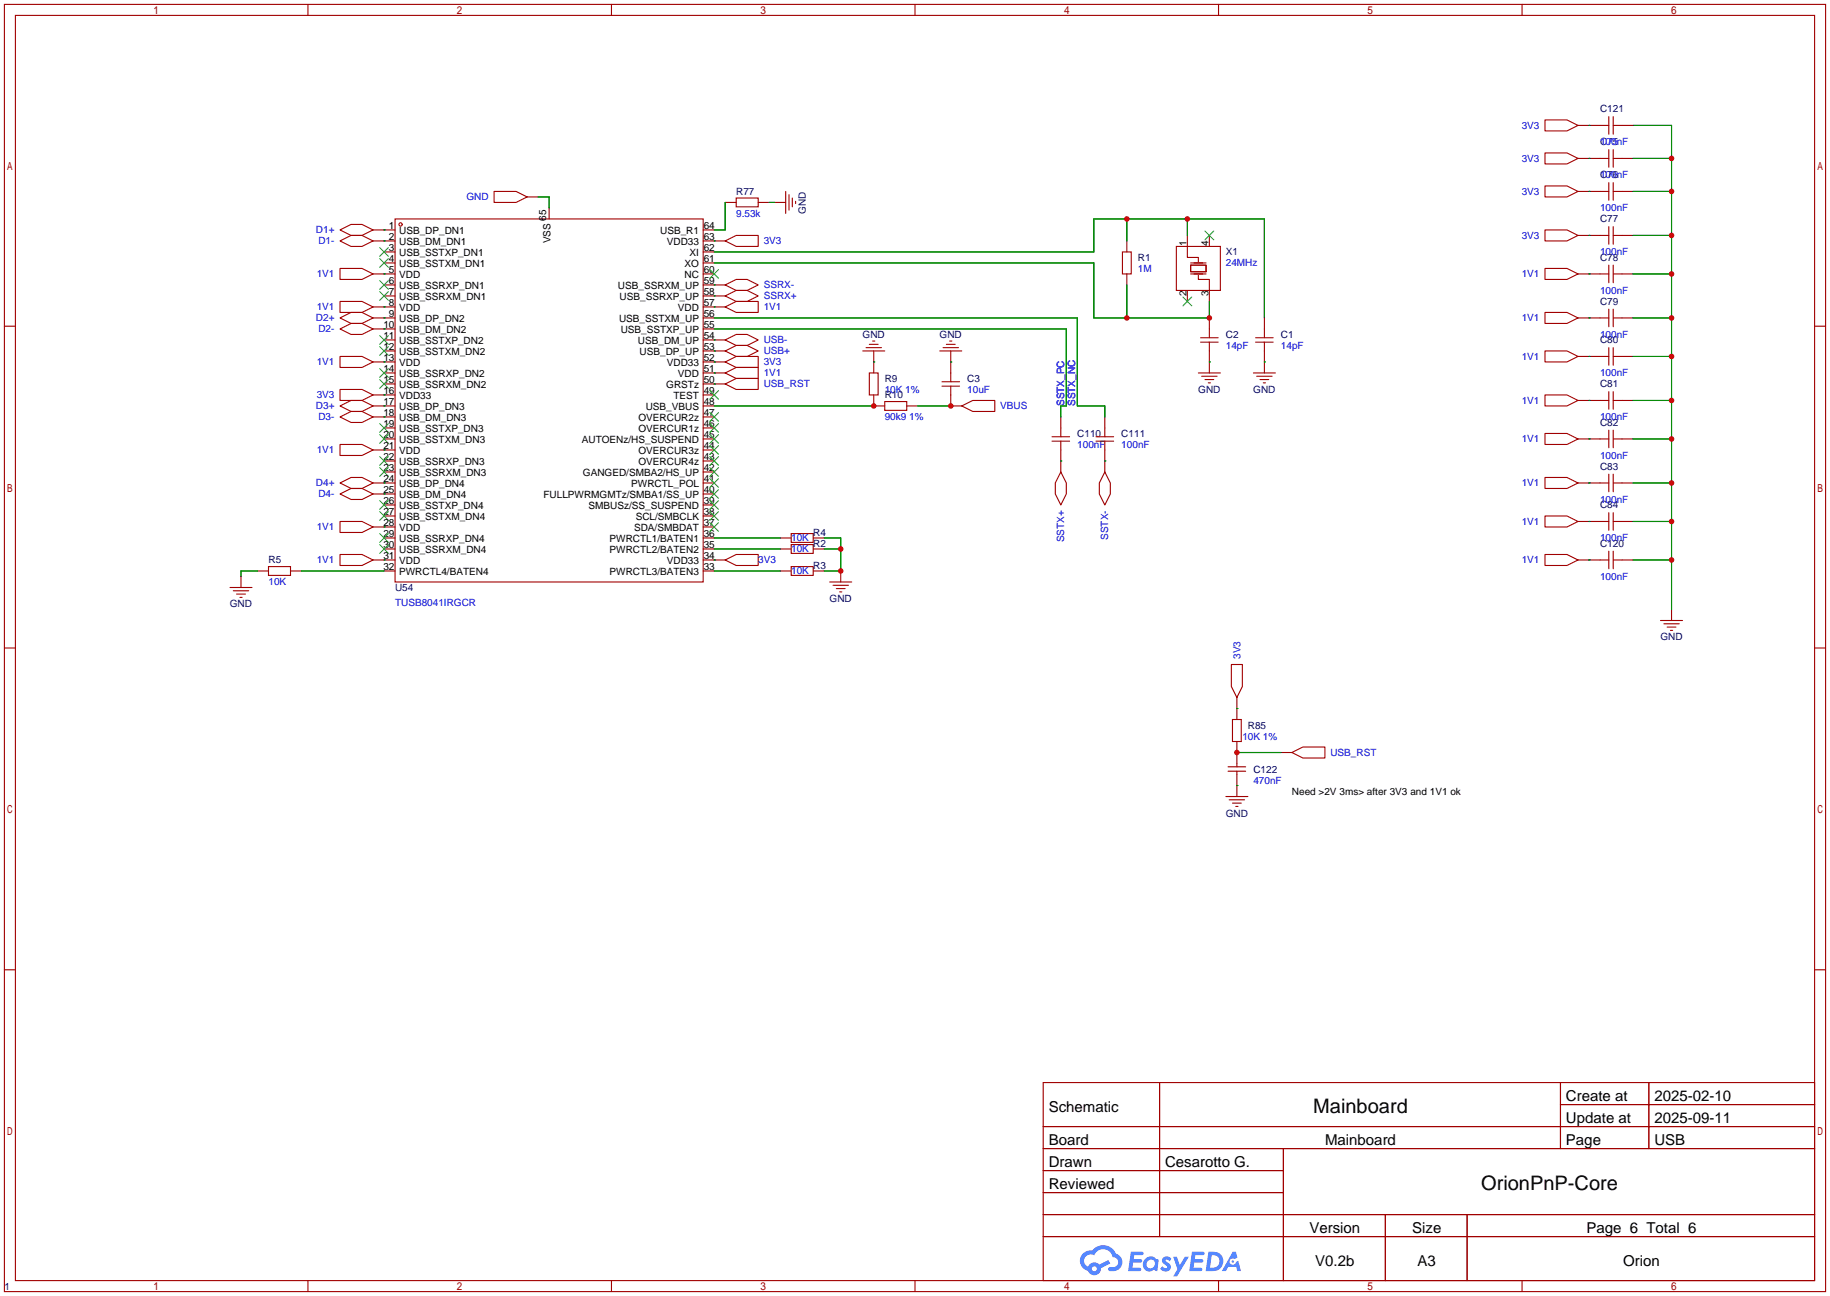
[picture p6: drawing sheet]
<svg xmlns="http://www.w3.org/2000/svg" width="422mm" height="299mm" viewBox="0 0 422 299" stroke-linecap="round" stroke-linejoin="round" font-family="sans-serif">
<g fill="none" stroke="#a10000" stroke-width=".25">
<path d="M1 1h420.4v297.2h-420.4zM3.6 3.6h415.2v292.1h-415.2zM71.1 1v2.6M141.1 1v2.6M211.2 1v2.6M281.3 1v2.6M351.3 1v2.6M1 75.3h2.6M418.8 75.3h2.6M1 149.6h2.6M418.8 149.6h2.6M1 223.9h2.6"/>
<path d="M418.8 223.9h2.6M240.8 249.9h178v45.8h-178zM267.7 249.9v35.6M360.2 249.9v15.3M360.2 255h58.6M380.6 249.9v15.3M240.8 260.1h178M240.8 265.2h178M240.8 270.3h55.4M240.8 275.3h55.4M296.2 265.2v30.5M71.1 295.7v2.5"/>
<path d="M141.1 295.7v2.5M211.2 295.7v2.5M240.8 280.4h178M240.8 285.5h178M281.3 295.7v2.5M319.8 280.4v15.3M338.6 280.4v15.3M351.3 295.7v2.5"/>
</g>
<g fill="#5487ff">
<path d="M268.5 290.3a1.3 1.3 0 0 1 1.9 .3l-.4 .6a.54 .54 0 0 0-1-.2l.2 .2a1.28 1.28 0 0 1 .8 2 1.53 1.53 0 0 1-2.2-.3l.5-.6 .8 .5a.31 .31 0 0 0 .3-.3 .31 .31 0 0 0-.2-.3 1.12 1.12 0 0 1-.7-1.9z"/>
<path d="M270.8 290.2h.8l.7 1.9 1.2-1.9h.9l-2.7 4.5h-.9l1-1.7z"/>
<path d="M261 289h2.3a.46 .46 0 0 1 .5 .1 .46 .46 0 0 1 .1 .5l-.3 .2h-1.8l-.1 .9h1.6a.4 .4 0 0 1 .3 .4 .4 .4 0 0 1-.4 .4h-1.6l-.2 1.2h1.4a.46 .46 0 0 1 .5 .1 .46 .46 0 0 1 .1 .5l-.4 .2h-2.6z"/>
<path d="M275.1 289h2.3a.47 .47 0 0 1 .5 .1 .47 .47 0 0 1 .1 .5l-.3 .2h-1.8l-.1 .9h1.6a.4 .4 0 0 1 .4 .4 .4 .4 0 0 1-.5 .4h-1.6l-.2 1.2h1.4a.46 .46 0 0 1 .5 .1 .46 .46 0 0 1 .1 .5l-.4 .2h-2.6z"/>
<path d="M284.5 289h.8l.3 1.3-.6 .4a.75 .75 0 0 0-1.1 .3 .75 .75 0 0 0 .5 1 .75 .75 0 0 0 .9-.6l.5-.3 .6 2.4h-.8l-.3-1h-1.8l-.5 1h-1z"/>
<path d="M278.9 289l-.6 4.5h1.4a2.27 2.27 0 0 0 2.7-2.3 2.27 2.27 0 0 0-2.7-2.2zM279.7 289.8a1.5 1.5 0 0 1 1.8 1.5 1.5 1.5 0 0 1-1.9 1.4h-.3z"/>
<path d="M264.4 290.6a1.6 1.6 0 0 0-.4 2.3 1.6 1.6 0 0 0 2.3 .2l.8 .4 .3-2.5-.1-.3h-.5a1.58 1.58 0 0 0-2.4-.1zM265 291.1a.99 .99 0 0 1 1.6 .6 .99 .99 0 0 1-1.3 1.1 .98 .98 0 0 1-.3-1.7z"/>
<path d="M250 289.4a2.37 2.37 0 0 0 1.1 4 1.54 1.54 0 0 0 1.8 1 1.54 1.54 0 0 0 1.2-1.6l2.2-1.1-.5-.8-2.1 1.1a1.57 1.57 0 0 0-2.6 .4 1.5 1.5 0 0 1-.7-2.1 1.5 1.5 0 0 1 2.2-.5 2.23 2.23 0 0 1 2.3-1.4 2.23 2.23 0 0 1 1.9 1.8 1.16 1.16 0 0 1 1.3 1.1 1.16 1.16 0 0 1-1.1 1.3h-.7a.47 .47 0 0 0-.5 .3 .47 .47 0 0 0 .4 .6 2.14 2.14 0 0 0 2.7-1.4 2.14 2.14 0 0 0-1.3-2.7 3.2 3.2 0 0 0-5.5-.7l-1.1 .1zM252 292.9a.6 .6 0 0 1 1.2 0 .6 .6 0 0 1-1.2 0z"/>
<circle cx="284.6" cy="291.3" r=".28"/>
</g>
<g fill="none" stroke="#a10000" stroke-width=".25">
<path d="M356.6 35.3h5.1l2.5 1.3-2.5 1.2h-5.1zM356.6 27.7h5.1l2.5 1.3-2.5 1.2h-5.1zM364.2 36.6h7.1M364.2 29h7.1M371.3 26.9v4.1M371.3 34.5v4.1M372.4 36.6h4.5M372.4 26.9v4.1M372.4 34.5v4.1M372.4 29h4.5M78.5 55.6l2.5-1.2h2.6l2.5 1.2-2.5 1.3h-2.6zM78.5 53.1l2.5-1.3h2.6l2.5 1.3-2.5 1.3h-2.6z"/>
<path d="M86.1 53.1h5.1M86.1 55.6h5.1M88.6 58.2h2.6M91.2 50.5h71.1v83.9h-71.1zM114 44.2h5.1l2.6 1.3-2.6 1.2h-5.1zM121.7 45.5h2.5M126.7 48v2.5M162.3 53.1h2.5M162.3 55.6h5.1M162.3 58.2h2.5M167.4 55.6l2.5-1.2h5.1v2.5h-5.1zM167.4 46.7h2.5"/>
<path d="M169.9 45.7h5.1v2.1h-5.1zM175 46.7h2.5M178.8 46.7h2.6M181.4 44.2v5.1M182.1 45v3.5M182.9 45.7v2.1M183.6 46.5v.5M259.1 58.2h2v5h-2zM260.1 55.6v2.6M271.5 56.9h10.2v10.2h-10.2zM274.1 54.4v5h2.5v1.1M279.1 54.4v2.5"/>
<path d="M356.6 42.9h5.1l2.5 1.3-2.5 1.3h-5.1zM356.6 53.1h5.1l2.5 1.3-2.5 1.2h-5.1zM364.2 44.2h7.1M364.2 54.4h7.1M371.3 42.2v4M371.3 52.3v4.1M372.4 44.2h4.5M372.4 54.4h4.5M372.4 42.2v4M372.4 52.3v4.1M78.5 69.6h5.1l2.5 1.3-2.5 1.2h-5.1zM78.5 62h5.1l2.5 1.2-2.5 1.3h-5.1z"/>
<path d="M78.5 75.9l2.5-1.2h2.6l2.5 1.2-2.5 1.3h-2.6zM78.5 73.4l2.5-1.3h2.6l2.5 1.3-2.5 1.3h-2.6zM86.1 63.2h5.1M86.1 73.4h5.1M86.1 70.9h5.1M86.1 75.9h5.1M88.6 60.7h2.6M88.6 65.8h2.6M88.6 68.3h2.6M88.6 78.5h2.6M162.3 63.2h2.5M162.3 73.4h2.5"/>
<path d="M162.3 60.7h2.5M162.3 65.8h5.1M162.3 68.3h5.1M162.3 70.9h5.1M162.3 75.9h2.5M162.3 78.5h5.1M167.4 70.9l2.5-1.3h5.1v2.5h-5.1zM167.4 68.3l2.5-1.2h2.6l2.5 1.2-2.5 1.3h-2.6zM167.4 65.8l2.5-1.3h2.6l2.5 1.3-2.5 1.3h-2.6zM167.4 78.5l2.5-1.3h2.6l2.5 1.3-2.5 1.3h-2.6zM200.7 79.5h2M201.4 78.7h.5"/>
<path d="M218.4 79.5h2.1M219.2 78.7h.5M260.1 63.2v2.6M274.1 67.1v2.5M274.8 61.2h3.6v1.5h-3.6zM274.8 63.2h3.6M274.8 60.7h3.6M276.6 63.5v1h2.5v5.1M277.1 79h4.1M277.1 78h4.1M279.1 73.4v4.6M279.1 79v7.1"/>
<path d="M289.8 79h4.1M289.8 78h4.1M291.8 73.4v4.6M291.8 79v7.1M356.6 62h5.1l2.5 1.2-2.5 1.3h-5.1zM356.6 72.1h5.1l2.5 1.3-2.5 1.3h-5.1zM364.2 63.2h7.1M364.2 73.4h7.1M371.3 61.2v4.1M371.3 71.4v4M372.4 63.2h4.5M372.4 73.4h4.5"/>
<path d="M372.4 61.2v4.1M372.4 71.4v4M78.5 89.9h5.1l2.5 1.3-2.5 1.3h-5.1zM78.5 96.3l2.5-1.3h2.6l2.5 1.3-2.5 1.2h-2.6zM78.5 93.7l2.5-1.2h2.6l2.5 1.2-2.5 1.3h-2.6zM78.5 82.3h5.1l2.5 1.3-2.5 1.2h-5.1zM86.1 83.6h5.1M86.1 91.2h5.1M86.1 93.7h5.1M86.1 96.3h5.1M88.6 81h2.6M88.6 86.1h2.6"/>
<path d="M88.6 88.6h2.6M88.6 98.8h2.6M162.3 81h5.1M162.3 83.6h5.1M162.3 86.1h5.1M162.3 88.6h5.1M162.3 91.2h2.5M162.3 93.7h2.5M162.3 96.3h2.5M162.3 98.8h2.5M167.4 81l2.5-1.2h2.6l2.5 1.2-2.5 1.3h-2.6zM167.4 83.6l2.5-1.3h5.1v2.5h-5.1z"/>
<path d="M167.4 86.1l2.5-1.3h5.1v2.6h-5.1zM167.4 88.6l2.5-1.2h5.1v2.5h-5.1zM199.1 81h5.1M199.9 80.3h3.6M200.7 86.1h2v5.1h-2zM201.7 91.2v2.5h2.5M201.7 81v5.1M204.2 92.7h5.1v2h-5.1zM209.3 93.7h2.5M216.9 81h5.1M217.4 89.2h4.1M217.4 88.1h4.1"/>
<path d="M217.7 80.3h3.5M219.5 89.2v4.5h2.5M219.5 81v7.1M222 93.7l2.5-1.2h5.1v2.5h-5.1zM244.9 96.3v4.5M255 96.3v4.5M276.6 86.1h5.1M277.4 86.9h3.5M278.1 87.6h2.1M278.9 88.4h.5M289.3 86.1h5.1M290.1 86.9h3.5"/>
<path d="M290.8 87.6h2.1M291.6 88.4h.5M356.6 81h5.1l2.5 1.3-2.5 1.3h-5.1zM356.6 91.2h5.1l2.5 1.3-2.5 1.2h-5.1zM364.2 82.3h7.1M364.2 92.5h7.1M371.3 80.3v4M371.3 90.4v4.1M371.3 99.3v4.1M372.4 82.3h4.5M372.4 92.5h4.5M372.4 80.3v4"/>
<path d="M372.4 90.4v4.1M372.4 99.3v4.1M78.5 102.6h5.1l2.5 1.3-2.5 1.3h-5.1zM78.5 114l2.5-1.2h2.6l2.5 1.2-2.5 1.3h-2.6zM78.5 111.5l2.5-1.3h2.6l2.5 1.3-2.5 1.3h-2.6zM86.1 111.5h5.1M86.1 103.9h5.1M86.1 114h5.1M88.6 101.3h2.6M88.6 106.4h2.6M88.6 109h2.6M88.6 116.6h2.6"/>
<path d="M88.6 119.1h2.6M162.3 101.3h2.5M162.3 111.5h2.5M162.3 103.9h2.5M162.3 106.4h2.5M162.3 109h2.5M162.3 114h2.5M162.3 116.6h2.5M162.3 119.1h2.5M242.8 101.9h4.1M242.8 100.8h4.1M244.9 109l1.2 2.5v2.5l-1.2 2.6-1.3-2.6v-2.5z"/>
<path d="M244.9 101.9v7.1M253 101.9h4M253 100.8h4M255 109l1.3 2.5v2.5l-1.3 2.6-1.3-2.6v-2.5zM255 101.9v7.1M356.6 100.1h5.1l2.5 1.2-2.5 1.3h-5.1zM356.6 110.2h5.1l2.5 1.3-2.5 1.3h-5.1zM356.6 119.1h5.1l2.5 1.3-2.5 1.3h-5.1zM364.2 101.3h7.1M364.2 111.5h7.1M371.3 109.5v4M371.3 118.4v4"/>
<path d="M372.4 101.3h4.5M372.4 111.5h4.5M372.4 109.5v4M372.4 118.4v4M53.1 135.6h5.1M53.8 136.4h3.6M54.6 137.2h2M55.4 137.9h.5M55.6 133.1v2.5M59.4 131.8h2.6M62 130.8h5.1v2h-5.1zM67.1 131.8h2.5"/>
<path d="M78.5 128h5.1l2.5 1.3-2.5 1.3h-5.1zM78.5 120.4h5.1l2.5 1.3-2.5 1.2h-5.1zM86.1 121.7h5.1M86.1 129.3h5.1M88.6 124.2h2.6M88.6 126.7h2.6M88.6 131.8h2.6M162.3 121.7h2.5M162.3 124.2h2.5M162.3 126.7h2.5M162.3 129.3h5.1M162.3 131.8h2.5"/>
<path d="M167.4 129.3l2.5-1.3h5.1v2.6h-5.1zM180.1 124.2h2.5M180.1 126.7h2.5M180.1 131.8h2.5M182.6 125.7h5.1v2.1h-5.1zM182.6 130.8h5.1v2h-5.1zM182.6 123.2h5.1v2h-5.1zM187.7 124.2h2.5M187.7 126.7h2.5M187.7 131.8h2.5M191.5 134.4h5.1M192.3 135.1h3.5"/>
<path d="M193 135.9h2.1M193.8 136.7h.5M194.1 131.8v2.6M356.6 128h5.1l2.5 1.3-2.5 1.3h-5.1zM364.2 120.4h7.1M364.2 129.3h7.1M371.3 127.3v4M372.4 120.4h4.5M372.4 127.3v4M372.4 129.3h4.5M284.2 153.4h2.6v5.1l-1.3 2.5-1.3-2.5zM383.3 143.3h5.1"/>
<path d="M384 144h3.6M384.8 144.8h2M385.6 145.5h.5M385.8 140.7v2.6M283.5 178.1h4M283.5 177h4M284.5 166.1h2v5.1h-2zM285.5 161v5.1M285.5 171.2v5.8M285.5 178.1v5.8M295.7 173.7h2.5M298.2 173.7l2.5-1.2h5.1v2.5h-5.1z"/>
<path d="M283 183.9h5M283.7 184.7h3.6M284.5 185.4h2M285.2 186.2h.6"/>
<circle cx="92.5" cy="51.8" r=".38"/>
</g>
<g fill="none" stroke="#008700" stroke-width=".25">
<path d="M366.8 36.6h.1M366.8 29h.1M376.9 36.6h8.9M376.9 29h8.9v111.7M88.6 55.6h.1M88.6 53.1h.1M124.2 45.5h2.5v2.5M164.8 55.6h.1M164.8 58.2h87.7v-7.7h39.3v22.9M167.4 46.7v6.4h-2.6M177.5 46.7h1.3M260.1 50.5v5.1"/>
<path d="M274.1 50.5v3.9M366.8 44.2h.1M366.8 54.4h.1M376.9 44.2h8.9M376.9 54.4h8.9M88.6 63.2h.1M88.6 70.9h.1M88.6 75.9h.1M88.6 73.4h.1M164.8 70.9h.1M164.8 68.3h.1M164.8 65.8h.1"/>
<path d="M164.8 78.5h.1M164.8 73.4h83.9v20.3h6.3v2.6M164.8 60.7h87.7v12.7h26.6v-3.8M164.8 75.9h81.3v17.8h-1.2v2.6M260.1 65.8v7.6M366.8 63.2h.1M366.8 73.4h.1M376.9 63.2h8.9M376.9 73.4h8.9M88.6 96.3h.1M88.6 93.7h.1M88.6 91.2h.1"/>
<path d="M88.6 83.6h.1M164.8 81h.1M164.8 83.6h.1M164.8 86.1h.1M164.8 88.6h.1M164.8 93.7h36.9M201.7 83.6h.1M211.8 93.7h7.7M219.5 83.6h.1M279.1 83.6h.1M291.8 83.6h.1M366.8 82.3h.1"/>
<path d="M366.8 92.5h.1M376.9 82.3h8.9M376.9 92.5h8.9M88.6 111.5h.1M88.6 114h.1M88.6 103.9h.1M244.9 106.4h.1M255 106.4h.1M366.8 101.3h.1M366.8 111.5h.1M376.9 101.3h8.9M376.9 111.5h8.9"/>
<path d="M59.4 131.8h-3.8v1.3M69.6 131.8h19M88.6 121.7h.1M88.6 129.3h.1M164.8 129.3h.1M164.8 131.8h15.3M164.8 126.7h15.3M164.8 124.2h15.3M190.2 124.2h3.9v7.6h-3.9M190.2 126.7h3.9M366.8 120.4h.1M366.8 129.3h.1"/>
<path d="M376.9 120.4h8.9M376.9 129.3h8.9M285.5 163.6h.1M285.5 173.7h10.2M285.5 181.4h.1"/>
</g>
<g fill="none" stroke="#3c3" stroke-width=".25">
<path d="M87.6 57.2l2.1 2M87.6 59.7l2.1 2M89.7 57.2l-2.1 2M89.7 59.7l-2.1 2M278.1 53.3l2.1 2.1M280.2 53.3l-2.1 2.1M87.6 64.8l2.1 2M87.6 67.3l2.1 2M87.6 77.5l2.1 2M89.7 64.8l-2.1 2M89.7 67.3l-2.1 2M89.7 77.5l-2.1 2"/>
<path d="M163.8 62.2l2.1 2.1M165.9 62.2l-2.1 2.1M273 68.6l2.1 2M275.1 68.6l-2.1 2M87.6 80l2.1 2M87.6 85.1l2.1 2M87.6 87.6l2.1 2.1M87.6 97.8l2.1 2M89.7 80l-2.1 2M89.7 85.1l-2.1 2M89.7 87.6l-2.1 2.1M89.7 97.8l-2.1 2"/>
<path d="M163.8 97.8l2.1 2M163.8 95.2l2.1 2.1M163.8 90.2l2.1 2M165.9 97.8l-2.1 2M165.9 95.2l-2.1 2.1M165.9 90.2l-2.1 2M87.6 100.3l2.1 2.1M87.6 105.4l2.1 2M87.6 108l2.1 2M87.6 115.6l2.1 2M87.6 118.1l2.1 2M89.7 100.3l-2.1 2.1"/>
<path d="M89.7 105.4l-2.1 2M89.7 108l-2.1 2M89.7 115.6l-2.1 2M89.7 118.1l-2.1 2M163.8 118.1l2.1 2M163.8 115.6l2.1 2M163.8 113l2.1 2.1M163.8 110.5l2.1 2M163.8 108l2.1 2M163.8 105.4l2.1 2M163.8 102.9l2.1 2M163.8 100.3l2.1 2.1"/>
<path d="M165.9 118.1l-2.1 2M165.9 115.6l-2.1 2M165.9 113l-2.1 2.1M165.9 110.5l-2.1 2M165.9 108l-2.1 2M165.9 105.4l-2.1 2M165.9 102.9l-2.1 2M165.9 100.3l-2.1 2.1M87.6 123.2l2.1 2M87.6 125.7l2.1 2.1M89.7 123.2l-2.1 2M89.7 125.7l-2.1 2.1"/>
<path d="M163.8 120.6l2.1 2.1M165.9 120.6l-2.1 2.1"/>
</g>
<g fill="#c00">
<circle cx="385.8" cy="36.6" r=".63"/>
<circle cx="385.8" cy="44.2" r=".63"/>
<circle cx="385.8" cy="54.4" r=".63"/>
<circle cx="385.8" cy="63.2" r=".63"/>
<circle cx="385.8" cy="73.4" r=".63"/>
<circle cx="385.8" cy="82.3" r=".63"/>
<circle cx="385.8" cy="92.5" r=".63"/>
<circle cx="385.8" cy="101.3" r=".63"/>
<circle cx="385.8" cy="111.5" r=".63"/>
<circle cx="385.8" cy="120.4" r=".63"/>
<circle cx="385.8" cy="129.3" r=".63"/>
<circle cx="274.1" cy="50.5" r=".63"/>
<circle cx="260.1" cy="50.5" r=".63"/>
<circle cx="260.1" cy="73.4" r=".63"/>
<circle cx="279.1" cy="73.4" r=".63"/>
<circle cx="194.1" cy="131.8" r=".63"/>
<circle cx="194.1" cy="126.7" r=".63"/>
<circle cx="219.5" cy="93.7" r=".63"/>
<circle cx="201.7" cy="93.7" r=".63"/>
<circle cx="285.5" cy="173.7" r=".63"/>
</g>
<g font-size="4.6">
<text x="303.1" y="257">Mainboard</text>
<text x="341.9" y="274.8">OrionPnP-Core</text>
</g>
<g font-size="3.5">
<text x="242.1" y="256.7">Schematic</text>
<text x="361.5" y="254.2">Create at</text>
<text x="381.9" y="254.2">2025-02-10</text>
<text x="361.5" y="259.2">Update at</text>
<text x="381.9" y="259.2">2025-09-11</text>
<text x="242.1" y="264.3">Board</text>
<text x="242.1" y="269.4">Drawn</text>
<text x="268.9" y="269.4">Cesarotto G.</text>
<text x="305.9" y="264.3">Mainboard</text>
<text x="361.5" y="264.3">Page</text>
<text x="381.9" y="264.3">USB</text>
<text x="242.1" y="274.5">Reviewed</text>
<text x="302.3" y="284.6">Version</text>
<text x="326" y="284.6">Size</text>
<text x="366.2" y="284.6">Page 6 Total 6</text>
<text x="303.6" y="292.3">V0.2b</text>
<text x="327.2" y="292.3">A3</text>
<text x="374.6" y="292.3">Orion</text>
</g>
<g font-size="2.3" fill="#00f">
<text x="351.2" y="29.8">3V3</text>
<text x="369.3" y="33.6">100nF</text>
<text x="351.2" y="37.4">3V3</text>
<text x="369.3" y="41.2">100nF</text>
<text x="107.6" y="46.3">GND</text>
<text x="351.2" y="45">3V3</text>
<text x="72.9" y="53.9">D1+</text>
<text x="169.9" y="50.1">9.53k</text>
<text x="369.3" y="48.8">100nF</text>
<text x="73.5" y="56.4">D1-</text>
<text x="176.3" y="56.4">3V3</text>
<text x="351.2" y="55.2">3V3</text>
<text x="369.3" y="59">100nF</text>
<text x="73.1" y="64.1">1V1</text>
<text x="262.6" y="62.8">1M</text>
<text x="283" y="61.5">24MHz</text>
<text x="351.2" y="64.1">1V1</text>
<text x="73.1" y="71.7">1V1</text>
<text x="176.3" y="71.7">1V1</text>
<text x="176.3" y="69.1">SSRX+</text>
<text x="176.3" y="66.6">SSRX-</text>
<text x="369.3" y="67.9">100nF</text>
<text x="72.9" y="74.2">D2+</text>
<text x="73.5" y="76.8">D2-</text>
<text x="351.2" y="74.2">1V1</text>
<text x="176.3" y="81.8">USB+</text>
<text x="176.3" y="79.3">USB-</text>
<text x="283" y="80.6">14pF</text>
<text x="295.7" y="80.6">14pF</text>
<text x="351.2" y="83.1">1V1</text>
<text x="369.3" y="78">100nF</text>
<text x="73.1" y="84.4">1V1</text>
<text x="176.3" y="84.4">3V3</text>
<text x="176.3" y="86.9">1V1</text>
<text x="176.3" y="89.5">USB_RST</text>
<text x="369.3" y="86.9">100nF</text>
<text x="72.9" y="94.5">D3+</text>
<text x="73.1" y="92">3V3</text>
<text x="204.2" y="90.7">10K 1%</text>
<text x="223.3" y="90.7">10uF</text>
<text x="230.9" y="94.5">VBUS</text>
<text x="245.7" y="93.7" transform="rotate(-90 245.7 93.7)">SSTX_PC</text>
<text x="248.2" y="93.7" transform="rotate(-90 248.2 93.7)">SSTX_NC</text>
<text x="351.2" y="93.3">1V1</text>
<text x="73.5" y="97.1">D3-</text>
<text x="204.2" y="97.1">90k9 1%</text>
<text x="369.3" y="97.1">100nF</text>
<text x="73.1" y="104.7">1V1</text>
<text x="248.7" y="103.4">100nF</text>
<text x="258.8" y="103.4">100nF</text>
<text x="351.2" y="102.2">1V1</text>
<text x="369.3" y="106">100nF</text>
<text x="72.9" y="112.3">D4+</text>
<text x="351.2" y="112.3">1V1</text>
<text x="73.5" y="114.9">D4-</text>
<text x="369.3" y="116.1">100nF</text>
<text x="73.1" y="122.5">1V1</text>
<text x="182.6" y="125">10K</text>
<text x="245.7" y="125.2" transform="rotate(-90 245.7 125.2)">SSTX+</text>
<text x="255.8" y="124.7" transform="rotate(-90 255.8 124.7)">SSTX-</text>
<text x="351.2" y="121.2">1V1</text>
<text x="369.3" y="125">100nF</text>
<text x="73.1" y="130.1">1V1</text>
<text x="175" y="130.1">3V3</text>
<text x="182.6" y="127.6">10K</text>
<text x="351.2" y="130.1">1V1</text>
<text x="62" y="135.2">10K</text>
<text x="182.6" y="132.6">10K</text>
<text x="369.3" y="133.9">100nF</text>
<text x="91.2" y="140">TUSB8041IRGCR</text>
<text x="286.3" y="152.1" transform="rotate(-90 286.3 152.1)">3V3</text>
<text x="286.8" y="170.7">10K 1%</text>
<text x="307.1" y="174.5">USB_RST</text>
<text x="289.3" y="180.9">470nF</text>
</g>
<g font-size="2.3" fill="#000080">
<text x="369.3" y="26">C121</text>
<text x="369.3" y="33.6">C75</text>
<text x="369.3" y="41.2">C76</text>
<text x="169.9" y="45">R77</text>
<text x="186" y="49.3" transform="rotate(-90 186 49.3)">GND</text>
<text x="369.3" y="51.4">C77</text>
<text x="283" y="59">X1</text>
<text x="262.6" y="60.2">R1</text>
<text x="369.3" y="60.2">C78</text>
<text x="369.3" y="70.4">C79</text>
<text x="199.1" y="78">GND</text>
<text x="216.9" y="78">GND</text>
<text x="283" y="78">C2</text>
<text x="295.7" y="78">C1</text>
<text x="369.3" y="79.3">C80</text>
<text x="204.2" y="88.2">R9</text>
<text x="223.3" y="88.2">C3</text>
<text x="369.3" y="89.5">C81</text>
<text x="204.2" y="92">R10</text>
<text x="276.6" y="90.7">GND</text>
<text x="289.3" y="90.7">GND</text>
<text x="248.7" y="100.9">C110</text>
<text x="258.8" y="100.9">C111</text>
<text x="369.3" y="98.3">C82</text>
<text x="369.3" y="108.5">C83</text>
<text x="369.3" y="117.4">C84</text>
<text x="187.7" y="123.7">R4</text>
<text x="62" y="130.1">R5</text>
<text x="187.7" y="126.3">R2</text>
<text x="187.7" y="131.4">R3</text>
<text x="369.3" y="126.3">C120</text>
<text x="91.2" y="136.4">U54</text>
<text x="53.1" y="140.3">GND</text>
<text x="191.5" y="139">GND</text>
<text x="383.3" y="147.9">GND</text>
<text x="288" y="168.2">R85</text>
<text x="289.3" y="178.4">C122</text>
<text x="282.9" y="188.5">GND</text>
<text x="1" y="297.7">1</text>
</g>
<g font-size="2.3">
<text x="89.8" y="52.9">1</text>
<text x="126" y="51" transform="rotate(-90 126 51)">65</text>
<text x="162.4" y="52.9">64</text>
<text x="89.8" y="55.4">2</text>
<text x="89.8" y="57.9">3</text>
<text x="92.1" y="54.1">USB_DP_DN1</text>
<text x="92.1" y="56.7">USB_DM_DN1</text>
<text x="92.1" y="59.2">USB_SSTXP_DN1</text>
<text x="127" y="56.2" transform="rotate(-90 127 56.2)">VSS</text>
<text x="152.4" y="54.1">USB_R1</text>
<text x="153.9" y="56.7">VDD33</text>
<text x="159.2" y="59.2">XI</text>
<text x="162.4" y="57.9">62</text>
<text x="162.4" y="55.4">63</text>
<text x="273.8" y="56.9" transform="rotate(-90 273.8 56.9)">1</text>
<text x="278.9" y="56.9" transform="rotate(-90 278.9 56.9)">4</text>
<text x="89.8" y="60.5">4</text>
<text x="89.8" y="63">5</text>
<text x="89.8" y="65.6">6</text>
<text x="92.1" y="61.7">USB_SSTXM_DN1</text>
<text x="92.1" y="64.3">VDD</text>
<text x="158" y="64.3">NC</text>
<text x="158" y="61.7">XO</text>
<text x="162.4" y="65.6">59</text>
<text x="162.4" y="63">60</text>
<text x="162.4" y="60.5">61</text>
<text x="89.8" y="68.1">7</text>
<text x="89.8" y="70.6">8</text>
<text x="92.1" y="66.8">USB_SSRXP_DN1</text>
<text x="92.1" y="69.4">USB_SSRXM_DN1</text>
<text x="92.1" y="71.9">VDD</text>
<text x="142.6" y="66.8">USB_SSRXM_UP</text>
<text x="143" y="69.4">USB_SSRXP_UP</text>
<text x="156.5" y="71.9">VDD</text>
<text x="162.4" y="70.6">57</text>
<text x="162.4" y="68.1">58</text>
<text x="273.8" y="68.3" transform="rotate(-90 273.8 68.3)">2</text>
<text x="278.9" y="68.3" transform="rotate(-90 278.9 68.3)">3</text>
<text x="88.5" y="75.7">10</text>
<text x="89.8" y="73.2">9</text>
<text x="92.1" y="74.4">USB_DP_DN2</text>
<text x="92.1" y="77">USB_DM_DN2</text>
<text x="142.9" y="74.4">USB_SSTXM_UP</text>
<text x="143.3" y="77">USB_SSTXP_UP</text>
<text x="162.4" y="75.7">55</text>
<text x="162.4" y="73.2">56</text>
<text x="88.5" y="78.3">11</text>
<text x="88.5" y="80.8">12</text>
<text x="88.5" y="83.3">13</text>
<text x="92.1" y="79.5">USB_SSTXP_DN2</text>
<text x="92.1" y="82.1">USB_SSTXM_DN2</text>
<text x="147.3" y="79.5">USB_DM_UP</text>
<text x="147.6" y="82.1">USB_DP_UP</text>
<text x="162.4" y="83.3">52</text>
<text x="162.4" y="80.8">53</text>
<text x="162.4" y="78.3">54</text>
<text x="88.5" y="85.9">14</text>
<text x="88.5" y="88.4">15</text>
<text x="92.1" y="84.6">VDD</text>
<text x="92.1" y="87.1">USB_SSRXP_DN2</text>
<text x="92.1" y="89.7">USB_SSRXM_DN2</text>
<text x="153.8" y="89.7">GRSTz</text>
<text x="153.9" y="84.6">VDD33</text>
<text x="156.5" y="87.1">VDD</text>
<text x="162.4" y="88.4">50</text>
<text x="162.4" y="85.9">51</text>
<text x="88.5" y="91">16</text>
<text x="88.5" y="93.5">17</text>
<text x="92.1" y="92.2">VDD33</text>
<text x="92.1" y="94.8">USB_DP_DN3</text>
<text x="149" y="94.8">USB_VBUS</text>
<text x="155.5" y="92.2">TEST</text>
<text x="162.4" y="93.5">48</text>
<text x="162.4" y="91">49</text>
<text x="88.5" y="96">18</text>
<text x="88.5" y="98.6">19</text>
<text x="88.5" y="101.1">20</text>
<text x="92.1" y="97.3">USB_DM_DN3</text>
<text x="92.1" y="99.8">USB_SSTXP_DN3</text>
<text x="147.4" y="99.8">OVERCUR1z</text>
<text x="147.4" y="97.3">OVERCUR2z</text>
<text x="162.4" y="101.1">45</text>
<text x="162.4" y="98.6">46</text>
<text x="162.4" y="96">47</text>
<text x="88.5" y="103.7">21</text>
<text x="88.5" y="106.2">22</text>
<text x="92.1" y="102.4">USB_SSTXM_DN3</text>
<text x="92.1" y="104.9">VDD</text>
<text x="92.1" y="107.5">USB_SSRXP_DN3</text>
<text x="134.3" y="102.4">AUTOENz/HS_SUSPEND</text>
<text x="147.4" y="107.5">OVERCUR4z</text>
<text x="147.4" y="104.9">OVERCUR3z</text>
<text x="162.4" y="106.2">43</text>
<text x="162.4" y="103.7">44</text>
<text x="88.5" y="108.7">23</text>
<text x="88.5" y="111.3">24</text>
<text x="88.5" y="113.8">25</text>
<text x="92.1" y="110">USB_SSRXM_DN3</text>
<text x="92.1" y="112.5">USB_DP_DN4</text>
<text x="134.5" y="110">GANGED/SMBA2/HS_UP</text>
<text x="145.7" y="112.5">PWRCTL_POL</text>
<text x="162.4" y="113.8">40</text>
<text x="162.4" y="111.3">41</text>
<text x="162.4" y="108.7">42</text>
<text x="88.5" y="116.4">26</text>
<text x="88.5" y="118.9">27</text>
<text x="92.1" y="115.1">USB_DM_DN4</text>
<text x="92.1" y="117.6">USB_SSTXP_DN4</text>
<text x="125.4" y="115.1">FULLPWRMGMTz/SMBA1/SS_UP</text>
<text x="135.8" y="117.6">SMBUSz/SS_SUSPEND</text>
<text x="162.4" y="118.9">38</text>
<text x="162.4" y="116.4">39</text>
<text x="88.5" y="121.4">28</text>
<text x="88.5" y="124">29</text>
<text x="92.1" y="120.2">USB_SSTXM_DN4</text>
<text x="92.1" y="122.7">VDD</text>
<text x="92.1" y="125.2">USB_SSRXP_DN4</text>
<text x="140.7" y="125.2">PWRCTL1/BATEN1</text>
<text x="146.4" y="122.7">SDA/SMBDAT</text>
<text x="146.7" y="120.2">SCL/SMBCLK</text>
<text x="162.4" y="124">36</text>
<text x="162.4" y="121.4">37</text>
<text x="88.5" y="126.5">30</text>
<text x="88.5" y="129.1">31</text>
<text x="88.5" y="131.6">32</text>
<text x="92.1" y="127.8">USB_SSRXM_DN4</text>
<text x="92.1" y="130.3">VDD</text>
<text x="140.7" y="127.8">PWRCTL2/BATEN2</text>
<text x="153.9" y="130.3">VDD33</text>
<text x="162.4" y="131.6">33</text>
<text x="162.4" y="129.1">34</text>
<text x="162.4" y="126.5">35</text>
<text x="92.1" y="132.9">PWRCTL4/BATEN4</text>
<text x="140.7" y="132.9">PWRCTL3/BATEN3</text>
<text x="298.2" y="183.4">Need &gt;2V 3ms&gt; after 3V3 and 1V1 ok</text>
</g>
</svg>
